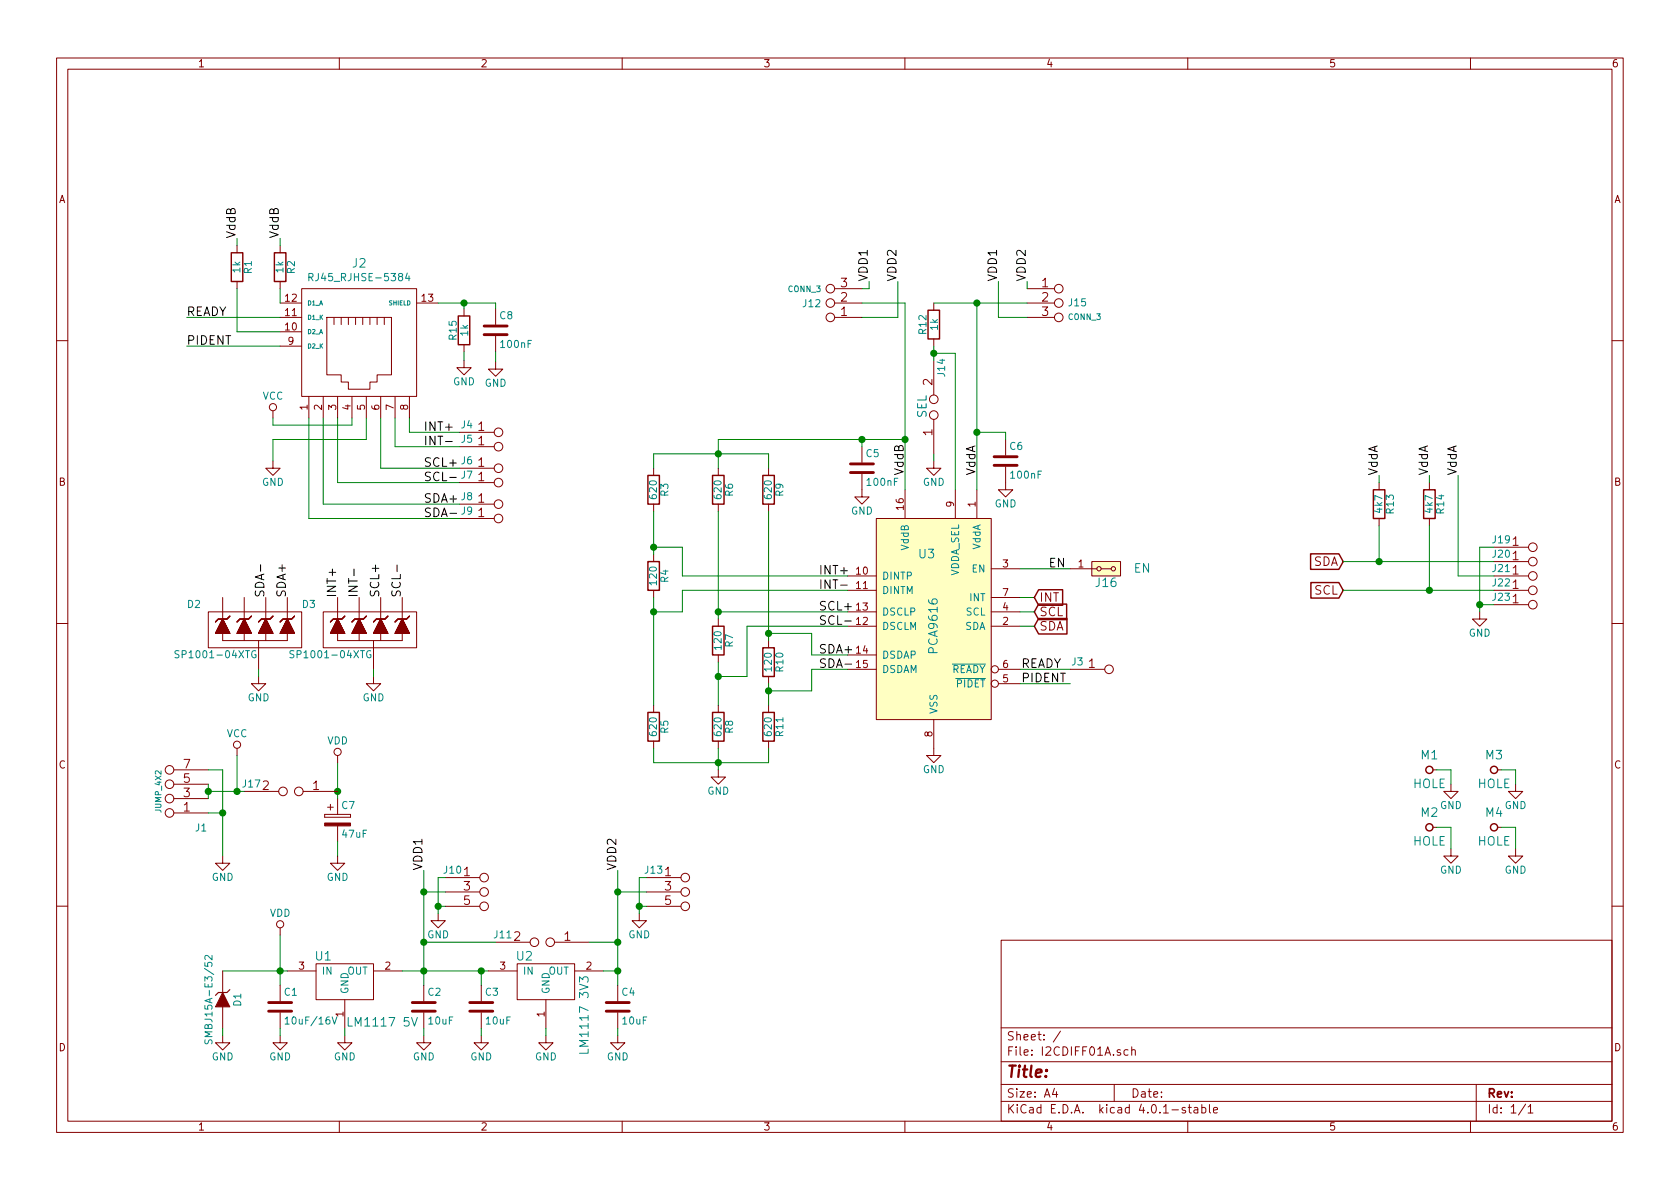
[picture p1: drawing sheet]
<svg xmlns="http://www.w3.org/2000/svg" width="297mm" height="210mm" viewBox="0 0 297 210" stroke-linecap="round" stroke-linejoin="round" font-family="sans-serif">
<g fill="none" stroke="#840000" stroke-width=".18">
<path d="M10 10.3h277v189.9h-277zM12 12.2h273v186.1h-273zM60 10.3v1.9M110 10.3v1.9M160 10.3v1.9M210 10.3v1.9M260 10.3v1.9M41.9 43.4v1.3M41.9 49.8v1.2M49.5 43.4v1.3M49.5 49.8v1.2M49.5 58.7h3.8"/>
<path d="M49.5 56.1h3.8M49.5 53.6h3.8M53.3 51h20.4v19.1h-20.4zM57.8 56.1h11.4v10.2h-2.5v1.3h-1.3v1.2h-3.8v-1.2h-1.3v-1.3h-2.5zM59.1 56.1v1.3M60.3 56.1v1.3M61.6 56.1v1.3M62.9 56.1v1.3M64.1 56.1v1.3M65.4 56.1v1.3M66.7 56.1v1.3M67.9 56.1v1.3"/>
<path d="M73.7 53.6h3.8M82 54.6v1.3M87.6 54.6v2.8M87.6 59.4v2.8M147.6 56.1h4.8M147.6 53.6h4.8M147.6 51h4.8M165.1 53.6v1.3M165.1 59.9v1.3M181.6 56.1h4.8M181.6 53.6h4.8M181.6 51h4.8"/>
<path d="M10 60.2h2M48.3 72.6v1.3M49.5 61.2h3.8M54.6 70.1v3.8M57.1 70.1v3.8M59.7 70.1v3.8M62.2 70.1v3.8M64.8 70.1v3.8M67.3 70.1v3.8M69.8 70.1v3.8M72.4 70.1v3.8M81.3 76.4h6.1"/>
<path d="M81.3 79h6.1M82 63.7v1.3h1.3l-1.3 1.3-1.2-1.3h1.2M82 61v1.2M87.6 64v1.3h1.3l-1.3 1.2-1.2-1.2h1.2M152.4 79v2.8M165.1 63.7v6.1M165.1 74.2v6.1M177.8 77.7v2.8M285 60.2h2M48.3 81.5v1.3h1.2l-1.2 1.3-1.3-1.3h1.3M81.3 82.8h6.1M81.3 85.3h6.1"/>
<path d="M81.3 89.1h6.1M81.3 91.7h6.1M115.6 82.8v1.3M115.6 89.1v1.3M115.6 98v1.3M127 82.8v1.3M127 89.1v1.3M135.9 82.8v1.3M135.9 89.1v1.3M152.4 83.8v4.1h1.3l-1.3 1.2-1.3-1.2h1.3M154.9 91.7h20.4v35.5h-20.4zM160 86.6v5.1"/>
<path d="M165.1 81.5v1.3h1.3l-1.3 1.3-1.3-1.3h1.3M168.9 86.6v5.1M172.7 86.6v5.1M177.8 82.5v4.1h1.3l-1.3 1.3-1.3-1.3h1.3M193 99.3h5.1v2.5h-5.1zM243.8 85.3v1.3M243.8 91.7v1.3M252.7 85.3v1.3M252.7 91.7v1.3M264.2 99.3h6.1M264.2 96.8h6.1M10 110.3h2"/>
<path d="M36.8 108.2h16.5v6.3h-16.5zM39.4 113.3h6.3zM39.4 112v1.3zM39.4 105.7v3.8M43.2 112v1.3zM43.2 105.7v3.8M45.7 113.3v1.2zM45.7 113.3h5.1zM45.7 119.6v1.3h1.3l-1.3 1.3-1.3-1.3h1.3M45.7 114.5v3.9M47 112v1.3zM47 105.7v3.8"/>
<path d="M50.8 112v1.3zM50.8 105.7v3.8M57.1 108.2h16.6v6.3h-16.6zM59.7 113.3h6.3zM59.7 112v1.3zM59.7 105.7v3.8M63.5 112v1.3zM63.5 105.7v3.8M66 113.3v1.2zM66 113.3h5.1zM66 119.6v1.3h1.3l-1.3 1.3-1.2-1.3h1.2M66 114.5v3.9"/>
<path d="M67.3 112v1.3zM67.3 105.7v3.8M71.1 112v1.3zM71.1 105.7v3.8M115.6 104.4v1.3M127 109.5v1.2M127 115.8v1.3M135.9 113.3v1.2M135.9 119.6v1.3M149.9 110.7h5M149.9 108.2h5M149.9 118.4h5"/>
<path d="M149.9 101.8h5M149.9 104.4h5M149.9 115.8h5M175.3 110.7h5M175.3 100.6h5M175.3 108.2h5M175.3 105.7h5M176.5 118.4h3.8M189.2 100.6h4.7M189.2 118.4h6.1M194.7 100.6h1.8M261.6 108.2v1.3h1.3l-1.3 1.2-1.3-1.2h1.3"/>
<path d="M264.2 101.8h6.1M264.2 104.4h6.1M264.2 106.9h6.1M285 110.3h2M30.7 136.1h6.1M30.7 138.7h6.1M41.9 132.3v1.3M43.2 139.9h6.1M53.6 139.9h6.1M59.7 133.6v1.3M115.6 124.7v1.3M115.6 131.1v1.2"/>
<path d="M127 136.1v1.3h1.3l-1.3 1.3-1.3-1.3h1.3M127 124.7v1.3M127 131.1v1.2M135.9 124.7v1.3M135.9 131.1v1.2M165.1 127.2v6.4h1.3l-1.3 1.3-1.3-1.3h1.3M176.5 120.9h3.8M253.4 136.1h.6M256.5 138.7v1.2h1.3l-1.3 1.3-1.2-1.3h1.2M264.8 136.1h.6M268 138.7v1.2h1.2l-1.2 1.3-1.3-1.3h1.3M30.7 143.8h6.1"/>
<path d="M30.7 141.2h6.1M39.4 151.4v1.2h1.2l-1.2 1.3-1.3-1.3h1.3M57.4 144v.5zM57.4 144.5h4.6zM57.4 144h4.6zM57.9 142.7h1M58.4 142.2v1.1M59.7 151.4v1.2h1.3l-1.3 1.3-1.3-1.3h1.3M59.7 141.2v2.8M59.7 146v2.8M62 144v.5zM78.7 155.2h6.1"/>
<path d="M78.7 157.7h6.1M114.3 155.2h6.1M114.3 157.7h6.1M253.4 146.3h.6M256.5 150.1v1.3h1.3l-1.3 1.2-1.2-1.2h1.2M264.8 146.3h.6M268 150.1v1.3h1.2l-1.2 1.2-1.3-1.2h1.3M10 160.2h2M39.4 171.7v3.8M39.4 178v3.9M49.5 164.1v1.2M49.5 174.2v2.8"/>
<path d="M49.5 179.1v2.8M50.8 171.7h5.1M55.9 170.4h10.1v6.4h-10.1zM61 176.8v5.1M66 171.7h5.1M74.9 174.2v2.8M74.9 179.1v2.8M77.5 161.5v1.3h1.2l-1.2 1.3-1.3-1.3h1.3M78.7 160.3h6.1M85.1 174.2v2.8M85.1 179.1v2.8M86.4 171.7h5"/>
<path d="M87.6 166.6h6.1M91.4 170.4h10.2v6.4h-10.2zM96.5 176.8v5.1M98 166.6h6.1M101.6 171.7h5.1M109.2 174.2v2.8M109.2 179.1v2.8M113 161.5v1.3h1.3l-1.3 1.3-1.2-1.3h1.2M114.3 160.3h6.1M177 166.3h108v32h-108zM285 160.2h2M39.4 183.1v1.3h1.2l-1.2 1.3-1.3-1.3h1.3"/>
<path d="M49.5 183.1v1.3h1.3l-1.3 1.3-1.2-1.3h1.2M60 198.3v1.9M61 183.1v1.3h1.2l-1.2 1.3-1.3-1.3h1.3M74.9 183.1v1.3h1.3l-1.3 1.3-1.2-1.3h1.2M85.1 183.1v1.3h1.3l-1.3 1.3-1.3-1.3h1.3M96.5 183.1v1.3h1.3l-1.3 1.3-1.3-1.3h1.3M109.2 183.1v1.3h1.3l-1.3 1.3-1.3-1.3h1.3M110 198.3v1.9M160 198.3v1.9M177 194.8h108M177 191.8h108M177 187.8h108"/>
<path d="M177 181.8h108M186.4 192.5l-.3 1h.9M186.8 193v1M187.5 182.3l-1.3 2M197 191.8v3M199.4 185.7l-.4-.1-.3 .3 .1 .6 .2 .1 .4-.1M200.1 185.7l.2-.1 .4 .1v.9M200.1 185.1v1.5M209.6 195.9a.37 .37 0 0 0-.6 .1l.1 .3 .5 .1 .1 .1-.3 .3-.4-.1M210 198.3v1.9M210.1 195.8h.5M210.3 195.3v1.3l.3 .2"/>
<path d="M211.2 195.9h.5l.1 .9M211.8 196.2l-.5 .1-.2 .2 .2 .3 .5-.1M212.5 195.9l.4-.1 .3 .3-.1 .6h-.6M212.5 195.3v1.5M213.8 195.3v1.3l.2 .2M214.6 196.3l.7-.1-.1-.3-.4-.1-.2 .2v.7h.6M260 198.3v1.9M261 191.8v6.5M269.7 195.2l-1.2 2M270.2 195.8l.4-.5v1.5M270.2 196.8h.8"/>
<circle cx="146.8" cy="56.1" r=".76"/>
<circle cx="146.8" cy="51" r=".76"/>
<circle cx="146.8" cy="53.6" r=".76"/>
<circle cx="187.2" cy="53.6" r=".76"/>
<circle cx="187.2" cy="51" r=".76"/>
<circle cx="187.2" cy="56.1" r=".76"/>
<circle cx="48.3" cy="72" r=".63"/>
<circle cx="88.1" cy="79" r=".76"/>
<circle cx="88.1" cy="76.4" r=".76"/>
<circle cx="165.1" cy="73.4" r=".76"/>
<circle cx="165.1" cy="70.6" r=".76"/>
<circle cx="88.1" cy="82.8" r=".76"/>
<circle cx="88.1" cy="89.1" r=".76"/>
<circle cx="88.1" cy="85.3" r=".76"/>
<circle cx="88.1" cy="91.7" r=".76"/>
<circle cx="271" cy="99.3" r=".76"/>
<circle cx="271" cy="96.8" r=".76"/>
<circle cx="175.9" cy="118.4" r=".63"/>
<circle cx="194.3" cy="100.6" r=".38"/>
<circle cx="196.1" cy="118.4" r=".76"/>
<circle cx="196.9" cy="100.6" r=".38"/>
<circle cx="271" cy="104.4" r=".76"/>
<circle cx="271" cy="106.9" r=".76"/>
<circle cx="271" cy="101.8" r=".76"/>
<circle cx="30" cy="136.1" r=".76"/>
<circle cx="30" cy="138.7" r=".76"/>
<circle cx="41.9" cy="131.7" r=".63"/>
<circle cx="50" cy="139.9" r=".76"/>
<circle cx="52.8" cy="139.9" r=".76"/>
<circle cx="59.7" cy="133" r=".63"/>
<circle cx="175.9" cy="120.9" r=".63"/>
<circle cx="30" cy="141.2" r=".76"/>
<circle cx="30" cy="143.8" r=".76"/>
<circle cx="85.6" cy="155.2" r=".76"/>
<circle cx="85.6" cy="157.7" r=".76"/>
<circle cx="121.2" cy="155.2" r=".76"/>
<circle cx="121.2" cy="157.7" r=".76"/>
<circle cx="49.5" cy="163.4" r=".63"/>
<circle cx="85.6" cy="160.3" r=".76"/>
<circle cx="94.5" cy="166.6" r=".76"/>
<circle cx="97.3" cy="166.6" r=".76"/>
<circle cx="121.2" cy="160.3" r=".76"/>
</g>
<g fill="#ffffc2" stroke="#ffffc2" stroke-width=".18">
<path d="M154.9 91.7h20.4v35.5h-20.4z"/>
<path d="M193 99.3h5.1v2.5h-5.1z"/>
</g>
<g fill="none" stroke="#008484" stroke-width=".18">
<path d="M54.6 49h.6l.1-.2v-.3l-.7-.1v1.3M54.9 49l.4 .7M72 48.3l-.3 .9h.8M72.3 48.8v.9M31.6 115.1h-.4l-.3 .2 .1 .3 .6 .2v.4l-.2 .1h-.5M45.2 115.1a.59 .59 0 0 0-.7 .6 .59 .59 0 0 0 .7 .6l.1-.5h-.3M52 115.1h-.5l-.2 .2 .1 .3 .5 .2v.4l-.2 .1h-.4M65.5 115.1a.59 .59 0 0 0-.7 .6 .59 .59 0 0 0 .7 .6l.1-.5h-.2M168.4 117.4h5.8M169 120h5.2M37.5 169v.7l-.9-.7h-.3l-.1 .2 .1 .5M58.7 179.8l.4 1.3 .5-1.3"/>
<path d="M72.8 179.9l.5 1.6 .5-1.6M102.5 173.7v-1l.5 .5 .1-.3 .2-.2 .5 .1 .2 .2v.5l-.2 .2M36.3 183.9l-.1 .4 .2 .3 .4-.1 .2-.6h.4l.1 .2-.1 .5M50.4 180.2l.4-.4v1.3M50.4 181.1h.7M104 185.5v.8h-1.5"/>
</g>
<g fill="none" stroke="#840000" stroke-width=".25">
<path d="M40.9 44.7h2v5.1h-2zM48.5 44.7h2v5.1h-2zM81 55.9h2.1v5.1h-2.1zM164.1 54.9h2v5h-2zM114.6 99.3h2v5.1h-2zM114.6 84.1h2v5h-2zM126 84.1h2v5h-2zM134.9 84.1h2v5h-2zM231.7 97.9h5l.8 1.4-.8 1.4h-5zM242.8 86.6h2.1v5.1h-2.1zM251.7 86.6h2v5.1h-2zM126 110.7h2v5.1h-2z"/>
<path d="M134.9 114.5h2v5.1h-2zM183.6 106.8h5v2.8h-5l-.7-1.4zM183.6 109.4h5v2.7h-5l-.7-1.4zM183.6 104.3h4.3v2.7h-4.3l-.7-1.3zM231.8 103h4.9l.8 1.4-.8 1.4h-4.9zM114.6 126h2v5.1h-2zM126 126h2v5.1h-2zM134.9 126h2v5.1h-2z"/>
<circle cx="252.7" cy="136.1" r=".63"/>
<circle cx="264.2" cy="136.1" r=".63"/>
<circle cx="252.7" cy="146.3" r=".63"/>
<circle cx="264.2" cy="146.3" r=".63"/>
</g>
<g fill="none" stroke="#840000" stroke-width=".51">
<path d="M85.6 59.2h4.1M85.6 57.7h4.1M150.4 83.6h4M150.4 82h4M175.8 82.3h4M175.8 80.8h4M47.5 178.8h4.1M47.5 177.3h4.1M72.9 178.8h4.1M72.9 177.3h4.1M83.1 178.8h4M83.1 177.3h4"/>
<path d="M107.2 178.8h4.1M107.2 177.3h4.1"/>
</g>
<path d="M78.8 78.1h1.2M46.1 99.9v1.1M70.2 99.9v1.2M79.5 84.4h1.2M79.6 90.8h1.1M62.6 100.6v1.2M148.6 103.5h1.2M149.4 109.8h1.1M149.4 117.4h1.2" fill="none" stroke="#000" stroke-width=".18"/>
<g fill="none" stroke="#008400" stroke-width=".18">
<path d="M33 56.1h16.5M41.9 51v7.7h7.6M41.9 42.2v1.2M49.5 42.2v1.2M49.5 51v2.6M77.5 53.6h10.1v1M82 53.6v1M152.4 53.6h7.6v33M153.7 49.8v1.2h-1.3M158.7 49.8v6.3h-6.3M165.1 53.6h16.5M172.7 53.6v33"/>
<path d="M176.5 49.8v6.3h5.1M181.6 49.8v1.2M33 61.2h16.5M48.3 73.9v1.3h13.9v-1.3M54.6 73.9v17.8h26.7M57.1 73.9v15.2h24.2M59.7 73.9v11.4h21.6M64.8 73.9v3.8h-16.5v3.8M67.3 73.9v8.9h14M69.8 73.9v5.1h11.5M72.4 73.9v2.5h8.9M82 62.2v1.5"/>
<path d="M87.6 62.2v1.8M152.4 77.7v1.3M160 77.7h-33v5.1M165.1 61.2v2.5M165.1 62.5h3.8v24.1M172.7 76.4h5.1v1.3M115.6 82.8v-2.5h20.3v2.5M115.6 96.8h5v5h29.3M115.6 90.4v7.6M127 90.4v19.1M135.9 90.4v22.9M165.1 80.3v1.2"/>
<path d="M237.5 99.3h26.7M243.8 84.1v1.2M243.8 93v6.3M252.7 84.1v1.2M252.7 93v11.4M257.8 84.1v17.7h6.4M264.2 96.8h-2.6v11.4M45.7 118.4v1.2M66 118.4v1.2M115.6 105.7v19M127 108.2h22.9M127 117.1v7.6"/>
<path d="M135.9 112h7.6v3.8h6.4M149.9 104.4h-29.3v3.8h-5M149.9 110.7h-17.8v8.9h-5.1M149.9 118.4h-6.4v3.8h-7.6M180.3 108.2h2.6M180.3 110.7h2.6M180.3 105.7h2.6M180.3 118.4h8.9M180.3 100.6h8.9M237.5 104.4h26.7M261.6 106.9h2.6M36.8 136.1h2.6v15.3"/>
<path d="M36.8 138.7v2.5M36.8 139.9h6.4M41.9 133.6v6.3M59.7 134.9v6.3M115.6 132.3v2.6h20.3v-2.6M127 132.3v3.8M135.9 120.9v3.8M180.3 120.9h8.9M254 136.1h2.5v2.6M265.4 136.1h2.6v2.6M36.8 143.8h2.6M59.7 148.8v2.6"/>
<path d="M74.9 153.9v20.3M74.9 157.7h3.8M78.7 155.2h-1.2v6.3M109.2 153.9v20.3M109.2 157.7h5.1M114.3 155.2h-1.3v6.3M254 146.3h2.5v3.8M265.4 146.3h2.6v3.8M39.4 171.7h11.4M49.5 165.3v8.9M71.1 171.7h15.3M74.9 166.6h12.7"/>
<path d="M77.5 160.3h1.2M85.1 171.7v2.5M104.1 166.6h5.1M106.7 171.7h2.5M113 160.3h1.3M39.4 181.9v1.2M49.5 181.9v1.2M61 181.9v1.2M74.9 181.9v1.2M85.1 181.9v1.2M96.5 181.9v1.2M109.2 181.9v1.2"/>
</g>
<g fill="#008400" stroke="#008400" stroke-width=".25">
<circle cx="160" cy="77.7" r=".51"/>
<circle cx="172.7" cy="76.4" r=".51"/>
<circle cx="243.8" cy="99.3" r=".51"/>
<circle cx="252.7" cy="104.4" r=".51"/>
<circle cx="135.9" cy="112" r=".51"/>
<circle cx="135.9" cy="122.2" r=".51"/>
<circle cx="127" cy="119.6" r=".51"/>
<circle cx="127" cy="108.2" r=".51"/>
<circle cx="115.6" cy="108.2" r=".51"/>
<circle cx="115.6" cy="96.8" r=".51"/>
<circle cx="127" cy="80.3" r=".51"/>
<circle cx="127" cy="134.9" r=".51"/>
<circle cx="261.6" cy="106.9" r=".51"/>
<circle cx="59.7" cy="139.9" r=".51"/>
<circle cx="49.5" cy="171.7" r=".51"/>
<circle cx="74.9" cy="171.7" r=".51"/>
<circle cx="74.9" cy="166.6" r=".51"/>
<circle cx="85.1" cy="171.7" r=".51"/>
<circle cx="109.2" cy="171.7" r=".51"/>
<circle cx="109.2" cy="166.6" r=".51"/>
<circle cx="109.2" cy="157.7" r=".51"/>
<circle cx="74.9" cy="157.7" r=".51"/>
<circle cx="77.5" cy="160.3" r=".51"/>
<circle cx="113" cy="160.3" r=".51"/>
<circle cx="165.1" cy="62.5" r=".51"/>
<circle cx="172.7" cy="53.6" r=".51"/>
<circle cx="152.4" cy="77.7" r=".51"/>
<circle cx="39.4" cy="143.8" r=".51"/>
<circle cx="36.8" cy="139.9" r=".51"/>
<circle cx="41.9" cy="139.9" r=".51"/>
<circle cx="82" cy="53.6" r=".51"/>
</g>
<path d="M40.6 109l-.5 .5h-1.5l-.5 .5M44.4 109l-.5 .5h-1.5l-.5 .5M48.3 109l-.5 .5h-1.6l-.5 .5M52.1 109l-.5 .5h-1.6l-.5 .5M61 109l-.5 .5h-1.6l-.5 .5M64.8 109l-.5 .5h-1.6l-.5 .5M68.6 109l-.5 .5h-1.6l-.5 .5M72.4 109l-.5 .5h-1.5l-.6 .5M40.6 175l-.5 .5h-1.5l-.5 .5" fill="none" stroke="#840000" stroke-width=".2"/>
<g fill="#840000" stroke="#840000" stroke-width=".18">
<path d="M39.4 175.5l1.2 2.5h-2.5z"/>
<path d="M57.4 145.5h4.6v.5h-4.6z"/>
<path d="M39.4 109.5l1.2 2.5h-2.5z"/>
<path d="M43.2 109.5l1.2 2.5h-2.5z"/>
<path d="M47 109.5l1.3 2.5h-2.6z"/>
<path d="M50.8 109.5l1.3 2.5h-2.6z"/>
<path d="M59.7 109.5l1.3 2.5h-2.6z"/>
<path d="M63.5 109.5l1.3 2.5h-2.6z"/>
<path d="M67.3 109.5l1.3 2.5h-2.6z"/>
<path d="M71.1 109.5l1.3 2.5h-2.6z"/>
</g>
<text font-size="2.8" fill="#840000" x="178" y="190.5">Title:</text>
<g font-size="2.1">
<text x="41.7" y="42.2" transform="rotate(-90 41.7 42.2)">VddB</text>
<text x="49.3" y="42.2" transform="rotate(-90 49.3 42.2)">VddB</text>
<text x="153.4" y="49.8" transform="rotate(-90 153.4 49.8)">VDD1</text>
<text x="158.5" y="49.8" transform="rotate(-90 158.5 49.8)">VDD2</text>
<text x="176.3" y="49.8" transform="rotate(-90 176.3 49.8)">VDD1</text>
<text x="181.4" y="49.8" transform="rotate(-90 181.4 49.8)">VDD2</text>
<text x="33" y="55.9">READY</text>
<text x="33" y="61">PIDENT</text>
<text x="74.9" y="76.2">INT+</text>
<text x="74.9" y="78.7">INT-</text>
<text x="74.9" y="82.5">SCL+</text>
<text x="74.9" y="85.1">SCL-</text>
<text x="74.9" y="88.9">SDA+</text>
<text x="159.8" y="84.1" transform="rotate(-90 159.8 84.1)">VddB</text>
<text x="172.5" y="84.1" transform="rotate(-90 172.5 84.1)">VddA</text>
<text x="243.6" y="84.1" transform="rotate(-90 243.6 84.1)">VddA</text>
<text x="252.5" y="84.1" transform="rotate(-90 252.5 84.1)">VddA</text>
<text x="257.6" y="84.1" transform="rotate(-90 257.6 84.1)">VddA</text>
<text x="74.9" y="91.4">SDA-</text>
<text x="144.8" y="101.6">INT+</text>
<text x="185.4" y="100.3">EN</text>
<text x="46.7" y="105.7" transform="rotate(-90 46.7 105.7)">SDA-</text>
<text x="50.5" y="105.7" transform="rotate(-90 50.5 105.7)">SDA+</text>
<text x="59.4" y="105.7" transform="rotate(-90 59.4 105.7)">INT+</text>
<text x="63.2" y="105.7" transform="rotate(-90 63.2 105.7)">INT-</text>
<text x="67.1" y="105.7" transform="rotate(-90 67.1 105.7)">SCL+</text>
<text x="70.9" y="105.7" transform="rotate(-90 70.9 105.7)">SCL-</text>
<text x="144.8" y="104.1">INT-</text>
<text x="144.8" y="107.9">SCL+</text>
<text x="144.8" y="110.5">SCL-</text>
<text x="144.8" y="115.6">SDA+</text>
<text x="144.8" y="118.1">SDA-</text>
<text x="180.6" y="118.1">READY</text>
<text x="180.6" y="120.6">PIDENT</text>
<text x="74.7" y="153.9" transform="rotate(-90 74.7 153.9)">VDD1</text>
<text x="109" y="153.9" transform="rotate(-90 109 153.9)">VDD2</text>
</g>
<g font-size="2.1" fill="#008484">
<text x="62.3" y="47.3">J2</text>
<text x="162.5" y="98.7">U3</text>
<text x="200.5" y="101.3">EN</text>
<text x="193.8" y="103.8">J16</text>
<text x="165.8" y="115.3" transform="rotate(-90 165.8 115.3)">PCA9616</text>
<text x="251.3" y="134.3">M1</text>
<text x="262.7" y="134.3">M3</text>
<text x="249.8" y="139.4">HOLE</text>
<text x="261.2" y="139.4">HOLE</text>
<text x="249.8" y="149.5">HOLE</text>
<text x="251.3" y="144.4">M2</text>
<text x="261.2" y="149.5">HOLE</text>
<text x="262.7" y="144.4">M4</text>
<text x="55.8" y="169.8">U1</text>
<text x="91.4" y="169.8">U2</text>
<text x="62.1" y="181.5">LM1117 5V</text>
<text x="104.1" y="185.6" transform="rotate(-90 104.1 185.6)">LM1117 3V3</text>
</g>
<g font-size="2.1" fill="#840000">
<text x="148.6" y="53.3">2</text>
<text x="148.6" y="50.8">3</text>
<text x="184.2" y="50.8">1</text>
<text x="184.2" y="53.3">2</text>
<text x="148.6" y="55.9">1</text>
<text x="184.2" y="55.9">3</text>
<text x="164.8" y="68.1" transform="rotate(-90 164.8 68.1)">2</text>
<text x="84.5" y="76.2">1</text>
<text x="164.8" y="77" transform="rotate(-90 164.8 77)">1</text>
<text x="84.5" y="78.7">1</text>
<text x="84.5" y="82.5">1</text>
<text x="84.5" y="85.1">1</text>
<text x="84.5" y="88.9">1</text>
<text x="84.5" y="91.4">1</text>
<text x="232.1" y="100.1">SDA</text>
<text x="267.4" y="99.1">1</text>
<text x="267.4" y="101.6">1</text>
<text x="267.4" y="96.5">1</text>
<text x="183.8" y="106.4">INT</text>
<text x="232.3" y="105.2">SCL</text>
<text x="267.4" y="104.1">1</text>
<text x="267.4" y="106.7">1</text>
<text x="183.8" y="109">SCL</text>
<text x="183.8" y="111.5">SDA</text>
<text x="192.5" y="118.1">1</text>
<text x="32.4" y="135.9">7</text>
<text x="32.4" y="143.5">1</text>
<text x="32.4" y="141">3</text>
<text x="32.4" y="138.4">5</text>
<text x="46.4" y="139.7">2</text>
<text x="55.3" y="139.7">1</text>
<text x="82" y="154.9">1</text>
<text x="117.5" y="154.9">1</text>
<text x="82" y="157.5">3</text>
<text x="82" y="160">5</text>
<text x="117.5" y="157.5">3</text>
<text x="117.5" y="160">5</text>
<text x="90.9" y="166.4">2</text>
<text x="99.7" y="166.4">1</text>
<text x="178" y="184">Sheet: /</text>
<text x="178" y="186.7">File: I2CDIFF01A.sch</text>
<text x="178" y="196.9">KiCad E.D.A. kicad 4.0.1-stable</text>
<text x="178" y="194.1">Size: A4</text>
<text x="200" y="194.1">Date:</text>
<text x="263" y="194.1">Rev:</text>
<text x="263" y="196.9">Id: 1/1</text>
</g>
<text font-size="2.1" fill="#0000c2" x="163.8" y="73.9" transform="rotate(-90 163.8 73.9)">SEL</text>
<g font-size="1.8" fill="#840000">
<text x="35" y="11.9">1</text>
<text x="85" y="11.9">2</text>
<text x="135" y="11.9">3</text>
<text x="185" y="11.9">4</text>
<text x="235" y="11.9">5</text>
<text x="285" y="11.9">6</text>
<text x="10.4" y="35.9">A</text>
<text x="285.4" y="35.9">A</text>
<text x="50.5" y="53.3">12</text>
<text x="74.6" y="53.3">13</text>
<text x="50.5" y="58.4">10</text>
<text x="50.5" y="55.9">11</text>
<text x="51" y="61">9</text>
<text x="54.4" y="72.5" transform="rotate(-90 54.4 72.5)">1</text>
<text x="56.9" y="72.5" transform="rotate(-90 56.9 72.5)">2</text>
<text x="59.4" y="72.5" transform="rotate(-90 59.4 72.5)">3</text>
<text x="62" y="72.5" transform="rotate(-90 62 72.5)">4</text>
<text x="64.5" y="72.5" transform="rotate(-90 64.5 72.5)">5</text>
<text x="67.1" y="72.5" transform="rotate(-90 67.1 72.5)">6</text>
<text x="69.6" y="72.5" transform="rotate(-90 69.6 72.5)">7</text>
<text x="72.1" y="72.5" transform="rotate(-90 72.1 72.5)">8</text>
<text x="10.4" y="85.9">B</text>
<text x="168.7" y="89.6" transform="rotate(-90 168.7 89.6)">9</text>
<text x="172.5" y="89.6" transform="rotate(-90 172.5 89.6)">1</text>
<text x="285.4" y="85.9">B</text>
<text x="159.8" y="90.1" transform="rotate(-90 159.8 90.1)">16</text>
<text x="151.4" y="101.6">10</text>
<text x="177.3" y="100.3">3</text>
<text x="190.7" y="100.3">1</text>
<text x="151.4" y="104.1">11</text>
<text x="151.4" y="107.9">13</text>
<text x="177.3" y="107.9">4</text>
<text x="177.3" y="105.4">7</text>
<text x="151.4" y="110.5">12</text>
<text x="177.3" y="110.5">2</text>
<text x="151.4" y="115.6">14</text>
<text x="151.4" y="118.1">15</text>
<text x="177.3" y="118.1">6</text>
<text x="177.3" y="120.6">5</text>
<text x="164.8" y="130.3" transform="rotate(-90 164.8 130.3)">8</text>
<text x="10.4" y="135.9">C</text>
<text x="285.4" y="135.9">C</text>
<text x="52.9" y="171.4">3</text>
<text x="68.1" y="171.4">2</text>
<text x="88.4" y="171.4">3</text>
<text x="103.7" y="171.4">2</text>
<text x="60.7" y="179.8" transform="rotate(-90 60.7 179.8)">1</text>
<text x="96.3" y="179.8" transform="rotate(-90 96.3 179.8)">1</text>
<text x="10.4" y="185.9">D</text>
<text x="285.4" y="185.9">D</text>
<text x="35" y="199.9">1</text>
<text x="85" y="199.9">2</text>
<text x="135" y="199.9">3</text>
<text x="185" y="199.9">4</text>
<text x="235" y="199.9">5</text>
<text x="285" y="199.9">6</text>
</g>
<g font-size="1.8" fill="#008484">
<text x="42.5" y="48.2" transform="rotate(-90 42.5 48.2)">1k</text>
<text x="44.5" y="48.4" transform="rotate(-90 44.5 48.4)">R1</text>
<text x="50.1" y="48.2" transform="rotate(-90 50.1 48.2)">1k</text>
<text x="52.1" y="48.4" transform="rotate(-90 52.1 48.4)">R2</text>
<text x="55.5" y="49.7">RJ45_RJHSE-5384</text>
<text x="82.8" y="59.4" transform="rotate(-90 82.8 59.4)">1k</text>
<text x="88.4" y="56.4">C8</text>
<text x="142" y="54.3">J12</text>
<text x="163.8" y="59" transform="rotate(-90 163.8 59)">R12</text>
<text x="165.8" y="58.4" transform="rotate(-90 165.8 58.4)">1k</text>
<text x="189" y="54.1">J15</text>
<text x="80.7" y="60" transform="rotate(-90 80.7 60)">R15</text>
<text x="88.7" y="61.5">100nF</text>
<text x="46.4" y="70.7">VCC</text>
<text x="80.1" y="68.1">GND</text>
<text x="85.7" y="68.4">GND</text>
<text x="167.1" y="66.5" transform="rotate(-90 167.1 66.5)">J14</text>
<text x="81.6" y="75.7">J4</text>
<text x="81.6" y="78.3">J5</text>
<text x="81.6" y="82.1">J6</text>
<text x="153.2" y="80.8">C5</text>
<text x="178.6" y="79.5">C6</text>
<text x="46.3" y="85.9">GND</text>
<text x="81.6" y="84.6">J7</text>
<text x="81.6" y="88.4">J8</text>
<text x="116.1" y="88.1" transform="rotate(-90 116.1 88.1)">620</text>
<text x="118.2" y="87.7" transform="rotate(-90 118.2 87.7)">R3</text>
<text x="127.6" y="88.1" transform="rotate(-90 127.6 88.1)">620</text>
<text x="129.6" y="87.7" transform="rotate(-90 129.6 87.7)">R6</text>
<text x="136.4" y="88.1" transform="rotate(-90 136.4 88.1)">620</text>
<text x="138.5" y="87.7" transform="rotate(-90 138.5 87.7)">R9</text>
<text x="153.4" y="85.9">100nF</text>
<text x="163.1" y="85.9">GND</text>
<text x="175.8" y="89.7">GND</text>
<text x="178.8" y="84.6">100nF</text>
<text x="81.6" y="91">J9</text>
<text x="150.4" y="91">GND</text>
<text x="244.4" y="90.6" transform="rotate(-90 244.4 90.6)">4k7</text>
<text x="246.4" y="90.8" transform="rotate(-90 246.4 90.8)">R13</text>
<text x="253.3" y="90.6" transform="rotate(-90 253.3 90.6)">4k7</text>
<text x="255.3" y="90.8" transform="rotate(-90 255.3 90.8)">R14</text>
<text x="160.7" y="97.3" transform="rotate(-90 160.7 97.3)">VddB</text>
<text x="171.8" y="101.2">EN</text>
<text x="173.4" y="97.3" transform="rotate(-90 173.4 97.3)">VddA</text>
<text x="264" y="98.6">J20</text>
<text x="264" y="101.1">J21</text>
<text x="264" y="96.1">J19</text>
<text x="33.2" y="107.5">D2</text>
<text x="53.5" y="107.5">D3</text>
<text x="116.1" y="103.3" transform="rotate(-90 116.1 103.3)">120</text>
<text x="118.2" y="103" transform="rotate(-90 118.2 103)">R4</text>
<text x="156" y="102.5">DINTP</text>
<text x="156" y="105">DINTM</text>
<text x="169.5" y="102.1" transform="rotate(-90 169.5 102.1)">VDDA_SEL</text>
<text x="171.4" y="106.3">INT</text>
<text x="264" y="103.7">J22</text>
<text x="264" y="106.2">J23</text>
<text x="156" y="111.4">DSCLM</text>
<text x="156" y="108.8">DSCLP</text>
<text x="170.5" y="111.4">SDA</text>
<text x="170.7" y="108.8">SCL</text>
<text x="259.7" y="112.6">GND</text>
<text x="31.9" y="116.4">SP1001-04XTG</text>
<text x="52.2" y="116.4">SP1001-04XTG</text>
<text x="127.6" y="114.8" transform="rotate(-90 127.6 114.8)">120</text>
<text x="129.6" y="114.4" transform="rotate(-90 129.6 114.4)">R7</text>
<text x="136.4" y="118.6" transform="rotate(-90 136.4 118.6)">120</text>
<text x="138.5" y="118.7" transform="rotate(-90 138.5 118.7)">R10</text>
<text x="156" y="116.5">DSDAP</text>
<text x="156" y="119">DSDAM</text>
<text x="168" y="119">READY</text>
<text x="189.5" y="117.6">J3</text>
<text x="43.8" y="124">GND</text>
<text x="64.1" y="124">GND</text>
<text x="169" y="121.5">PIDET</text>
<text x="40.1" y="130.3">VCC</text>
<text x="57.8" y="131.6">VDD</text>
<text x="116.1" y="130" transform="rotate(-90 116.1 130)">620</text>
<text x="118.2" y="129.6" transform="rotate(-90 118.2 129.6)">R5</text>
<text x="127.6" y="130" transform="rotate(-90 127.6 130)">620</text>
<text x="129.6" y="129.6" transform="rotate(-90 129.6 129.6)">R8</text>
<text x="136.4" y="130" transform="rotate(-90 136.4 130)">620</text>
<text x="138.5" y="130.1" transform="rotate(-90 138.5 130.1)">R11</text>
<text x="165.7" y="126.2" transform="rotate(-90 165.7 126.2)">VSS</text>
<text x="163.1" y="136.7">GND</text>
<text x="43" y="139.2">J17</text>
<text x="60.5" y="143">C7</text>
<text x="125" y="140.5">GND</text>
<text x="254.6" y="143">GND</text>
<text x="266" y="143">GND</text>
<text x="34.6" y="147">J1</text>
<text x="60.6" y="148.1">47uF</text>
<text x="37.4" y="155.7">GND</text>
<text x="57.7" y="155.7">GND</text>
<text x="78.5" y="154.5">J10</text>
<text x="114.1" y="154.5">J13</text>
<text x="254.6" y="154.5">GND</text>
<text x="266" y="154.5">GND</text>
<text x="47.7" y="162.1">VDD</text>
<text x="75.5" y="165.9">GND</text>
<text x="87.4" y="165.9">J11</text>
<text x="111.1" y="165.9">GND</text>
<text x="56.9" y="172.3">IN</text>
<text x="61.3" y="172.3">OUT</text>
<text x="92.5" y="172.3">IN</text>
<text x="96.9" y="172.3">OUT</text>
<text x="42.6" y="177.9" transform="rotate(-90 42.6 177.9)">D1</text>
<text x="50.3" y="176.1">C1</text>
<text x="61.6" y="175.8" transform="rotate(-90 61.6 175.8)">GND</text>
<text x="75.7" y="176.1">C2</text>
<text x="85.9" y="176.1">C3</text>
<text x="97.2" y="175.8" transform="rotate(-90 97.2 175.8)">GND</text>
<text x="110" y="176.1">C4</text>
<text x="37.5" y="183.5" transform="rotate(-90 37.5 183.5)">SMBJ15A-E3/52</text>
<text x="51" y="181.1">10uF/16V</text>
<text x="75.8" y="181.1">10uF</text>
<text x="86" y="181.1">10uF</text>
<text x="110.1" y="181.1">10uF</text>
<text x="37.4" y="187.5">GND</text>
<text x="47.6" y="187.5">GND</text>
<text x="59" y="187.5">GND</text>
<text x="73" y="187.5">GND</text>
<text x="83.1" y="187.5">GND</text>
<text x="94.6" y="187.5">GND</text>
<text x="107.3" y="187.5">GND</text>
</g>
<g font-size="1.4" fill="#008484">
<text x="139.4" y="51.6">CONN_3</text>
<text x="188.9" y="56.6">CONN_3</text>
<text x="28.5" y="143.6" transform="rotate(-90 28.5 143.6)">JUMP_4X2</text>
</g>
<g font-size="1.1" fill="#008484">
<text x="54.4" y="54">D1_A</text>
<text x="68.8" y="54">SHIELD</text>
<text x="54.4" y="59">D2_A</text>
<text x="54.4" y="56.5">D1_K</text>
<text x="54.4" y="61.6">D2_K</text>
</g>
</svg>
